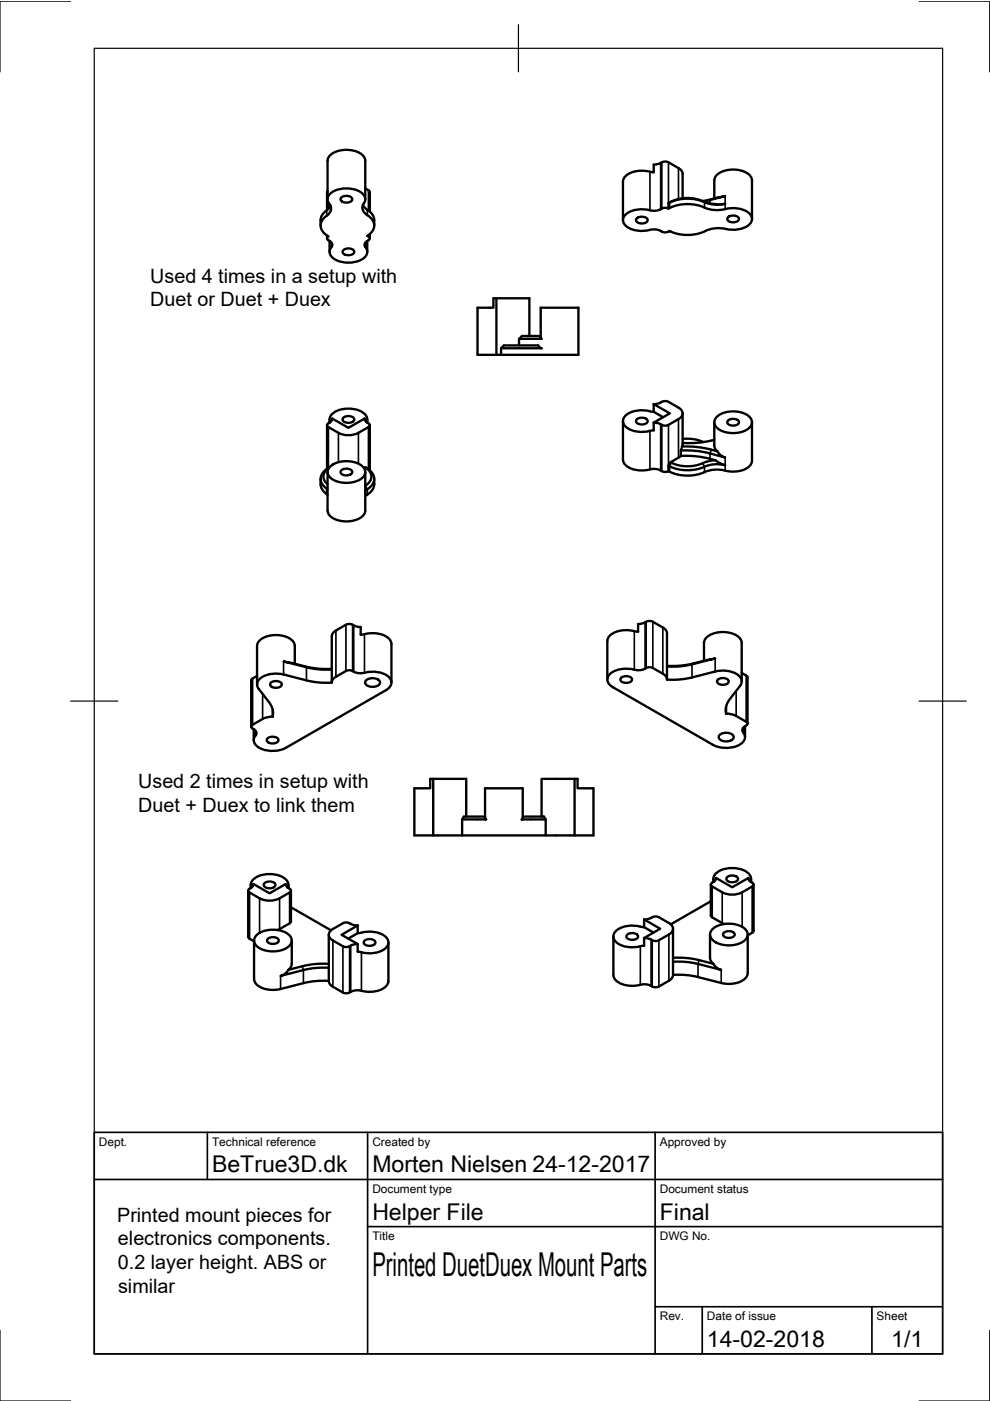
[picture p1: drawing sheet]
<svg xmlns="http://www.w3.org/2000/svg" width="210mm" height="297mm" viewBox="0 0 210 297" stroke-linecap="round" stroke-linejoin="round" font-family="sans-serif">
<!-- layer: Visible -->
<g fill="none" stroke="#000" stroke-width=".5">
<path d="M77.4 39.9l.9 .6 .1 .2v4.2M69.3 49.9v.6M69.5 42.2v-8.1a2.71 2.71 0 0 1 2.4-2.1 5.4 5.4 0 0 1 5.2 1.2l.3 .9v8.1M69.5 40.5l-.2 4M69.9 51.1v2.3M69.9 51.1a.98 .98 0 0 1 .1 1.7 1.88 1.88 0 0 0 1.4 2.4 6 6 0 0 0 6-.7 1.62 1.62 0 0 0-.1-2.4 .89 .89 0 0 1 .6-1M70.1 43.6l-.3 .5a3.4 3.4 0 0 0-1.8 3.7M72.3 42a1.54 1.54 0 0 1 2.4 .2 1.44 1.44 0 0 1-2.5 0zM72.7 53.1a1.54 1.54 0 0 1 2.4 .3 1.44 1.44 0 0 1-2.5 0zM76.9 43.5l.7 .8a3.2 3.2 0 0 1 1.7 3.5M77.9 51.1v2.3M77.9 45.6a1.81 1.81 0 0 1-.5-2.9 1.97 1.97 0 0 0-1.6-2.3 5.9 5.9 0 0 0-5.9 .7 1.69 1.69 0 0 0 .2 2.5 1.66 1.66 0 0 1-.8 2.1 2.42 2.42 0 0 0-1.3 2.4 2.42 2.42 0 0 0 1.6 2l-.2 .2a.55 .55 0 0 0 .5 .8"/>
<path d="M77.9 45.6a2.39 2.39 0 0 1 1.4 2.2 2.39 2.39 0 0 1-1.4 2.2 .54 .54 0 0 1 .5 .6 .54 .54 0 0 1-.5 .5M78.4 49.6v.9M132.5 45.6a5.9 5.9 0 0 1 5.8-.9h.9l1.1-.5a1.57 1.57 0 0 1 1.4 0 9.2 9.2 0 0 1 8.2 0l1.9 .4 1.3-.1a6.2 6.2 0 0 1 5.9 .9 1.7 1.7 0 0 1-.9 2.7 6.8 6.8 0 0 1-4.8 .3h-1.3l-1.3 .2a10.1 10.1 0 0 1-7.8 .8l-.8-.4a2.16 2.16 0 0 1-2.4-.2l-1.4-.1a6.1 6.1 0 0 1-5.8-1 1.48 1.48 0 0 1 0-2.1zM134.9 46.4a1.54 1.54 0 0 1 2.4 .3 1.44 1.44 0 0 1-2.5 0zM141.7 43.1a8 8 0 0 1 8.1-.1l2.4 .3 1.6-.1a7.2 7.2 0 0 1-5.2-.6 9 9 0 0 0-6.9 .5zM141.7 43.1v1.1M144.7 42v-5.1a1.49 1.49 0 0 0-.8-1.3l-2.2-1.2a1.9 1.9 0 0 0-1.9 .3l-1.2 .2v1.6a6.7 6.7 0 0 0-6 .9l-.5 .7v.4v8.2M149 42.6l4.8-1-4.6 1.1M151.4 42.1v-3.9a2.71 2.71 0 0 1 2.5-2.1 5.4 5.4 0 0 1 5.2 1.3l.3 .8v8.2M154.3 46.1a1.54 1.54 0 0 1 2.4 .3 1.44 1.44 0 0 1-2.5 0zM105.2 63.2v12h1v-1.4M106.2 73.8l.2-.1a1.54 1.54 0 0 1 1.7-.5h5a1.56 1.56 0 0 1 1.6 .6h.2z"/>
<path d="M110 71.8h4.9l-.3-.2v-6.4h8v10h-16.4M112.2 71.2v-8h-7.6v2h-3.4v10h4M114.6 71.2h-2.8a1.49 1.49 0 0 0-1.4 .3l-.4 .3v1.4M69.3 90.1v9.3M69.6 99.2a2.43 2.43 0 0 0-1.6 2.2 2.43 2.43 0 0 0 1.4 2.3h.1M69.6 99.2h.1M69.8 99.1a2.06 2.06 0 0 0-.3 3.6M69.8 99.1l-.2 .1M69.9 89.6a.51 .51 0 0 0-.5 .4 .51 .51 0 0 0 .2 .6 6.7 6.7 0 0 0 4.6 1.7 7 7 0 0 0 3.9-1.7l.2-.2a.55 .55 0 0 0-.4-.8M69.9 88.9v.7M70 89.5a1.96 1.96 0 0 1 1.6-2.5 5.6 5.6 0 0 1 6 1.1l.3 .9-.2 .5M70 98.9a5.8 5.8 0 0 1 6.8 0 1.65 1.65 0 0 1-.5 2.8 6 6 0 0 1-6.3-.4 1.53 1.53 0 0 1 0-2.4z"/>
<path d="M70.5 88.7l3.4 2 3.4-2M70.5 88.7v.1M70.5 88.7l-.2 .5-.4 .4M72.3 99.8a1.54 1.54 0 0 1 2.4 .3 1.44 1.44 0 0 1-2.5 0zM72.7 88.7a1.54 1.54 0 0 1 2.4 .2 1.44 1.44 0 0 1-2.5 0zM77.2 99.3l.3-.2 .3 .2a3.3 3.3 0 0 1 1.5 2.3 2.75 2.75 0 0 1-1.4 2.1M77.3 88.7v.1M77.3 88.7l.1 .5 .5 .4M77.5 99.1a2.13 2.13 0 0 1 1.2 2 2.13 2.13 0 0 1-1.3 1.9M77.9 88.9v.7M78.4 90.1v9.6M132.1 89.3v8.1a3.1 3.1 0 0 0 3.1 2.3h2a3.8 3.8 0 0 1 3.4 .3l1.1-.1"/>
<path d="M134.9 89a1.54 1.54 0 0 1 2.4 .3 1.44 1.44 0 0 1-2.5 0zM138.6 85.7l3.4 1.9-3.4 2M138.6 89.6v1.6l-.8 .2M138.6 85.7v1.6l2 1.2M138.6 85.7l.8-.1 .9-.4a1.57 1.57 0 0 1 1.4 0l2.2 1.2a1.29 1.29 0 0 1 .8 1.2 1.29 1.29 0 0 1-.8 1.3l-2.2 1.2a1.89 1.89 0 0 1-1.9-.3l-1.2-.2M138.6 87.3a7.3 7.3 0 0 0-5.6 .5 1.73 1.73 0 0 0-.9 1.8 1.73 1.73 0 0 0 1.4 1.4 6.5 6.5 0 0 0 4.3 .4M141.7 98.7v1.2M144.3 96.7l-2.1 1.3-.5 .7M144.3 95.5a20 20 0 0 1 6.2 .6l3.3 .9-1-.5-.7-.8M144.3 96.7a20.7 20.7 0 0 1 7.4 .9M144.6 94.7l-.3 .8v1.2M144.6 94.7a21.8 21.8 0 0 1 7.5 1"/>
<path d="M144.7 87.6v6.6l-.1 .5M144.7 93.1l2.7 .1 1.7 .5M151.4 89.5v4.9l.2 .7 .5 .6M151.4 93.3a21.4 21.4 0 0 1-6.7 .6M151.7 97.6l2.1 1a7.2 7.2 0 0 0-5.2 .7 9 9 0 0 1-6.9-.5M151.7 97.6l-1.5 .2a10.6 10.6 0 0 1-6.3 .9l-1.7-.7M152 88.3a5.8 5.8 0 0 1 6.8 0 1.65 1.65 0 0 1-.5 2.9 6 6 0 0 1-6.3-.5 1.53 1.53 0 0 1 0-2.4zM154.3 89.3a1.54 1.54 0 0 1 2.4 .2 1.44 1.44 0 0 1-2.5 0zM159.4 89.5v8.2a3 3 0 0 1-3 2.2l-1.4 .1a9.3 9.3 0 0 0-5.1-.1 9.2 9.2 0 0 1-8.2 0M68 101.5a3.1 3.1 0 0 0 1.5 3.4M69.5 100.1v8.1a2.71 2.71 0 0 0 2.4 2.2 5.4 5.4 0 0 0 5.2-1.3l.3-.9v-8.1M77.9 104.9l-.5 .3"/>
<path d="M77.9 103.7l-.5 .4M79.3 101.5a2.97 2.97 0 0 1-1.4 3.4M53.8 154.6v2.3M54.5 143.3l-1.1 .7-.1 .3v9.8M56.6 156.6a1.54 1.54 0 0 1 2.4 .3 1.44 1.44 0 0 1-2.5 0zM57.3 144.8a1.54 1.54 0 0 1 2.5 .3 1.44 1.44 0 0 1-2.5 0zM57.8 150.5v1.4M57.8 151.9l-1.8 .4-2.7 1.6a.55 .55 0 0 0 .5 .7M62.5 140.7v-3.8a2.71 2.71 0 0 0-2.4-2.1 5.4 5.4 0 0 0-5.3 1.2l-.3 .9v8.2M70.3 144.7v-9.8a1.49 1.49 0 0 1 .9-1.2l2.1-1.2a1.9 1.9 0 0 1 2 .3l1.2 .1v1.7a6.7 6.7 0 0 1 6 .8l.4 .7 .1 .4v8.2M70.3 144.7a1.49 1.49 0 0 1 .9-1.2l2.1-1.2a2 2 0 0 1 2.1 .3l1.4 .1a6 6 0 0 1 5.9 1.1 1.67 1.67 0 0 1-.9 2.5l-21.2 12.2a6 6 0 0 1-6.2-.4 1.63 1.63 0 0 1-.1-2.4 .89 .89 0 0 0-.5-1.1M70.3 141.8a17.7 17.7 0 0 1-5.6-.5l-4.6-1.1 6.4 1.6 2.3 .2 1.5-.1"/>
<path d="M70.3 144.7l-1.5 .1-2.3-.2-6.4-1.6a5.5 5.5 0 0 0-5.3 1.3 1.43 1.43 0 0 0 .1 1.7l2.1 2.9a3.6 3.6 0 0 1 .8 3M77.6 144.3a2.08 2.08 0 0 1 3 .3 1.38 1.38 0 0 1-1.8 1 1.22 1.22 0 0 1-1.4-1zM128.8 144.1v-8.2a3.1 3.1 0 0 1 3.1-2.2l1.3-.1 2.1 .3v-1.6l.8-.1 .9-.4a1.56 1.56 0 0 1 1.4 0l2.1 1.2a1.49 1.49 0 0 1 .9 1.3v9.8M131.6 143.8a1.54 1.54 0 0 1 2.4 .3 1.44 1.44 0 0 1-2.5 0zM141.4 144.1l3.9-.2 6.3-1.5a5.5 5.5 0 0 1 5.4 1.2 1.43 1.43 0 0 1-.1 1.8l-2.1 2.8a3.7 3.7 0 0 0-.9 3.1M141.4 141.2a17.8 17.8 0 0 0 5.6-.5l4.6-1.1-6.3 1.6-3.9 .1M141.4 144.1a1.48 1.48 0 0 0-.9-1.2l-2.1-1.3a2 2 0 0 0-2 .3l-1.4 .2a6 6 0 0 0-5.9 1.1 1.67 1.67 0 0 0 .8 2.5l21.2 12.2a6 6 0 0 0 6.3-.4 1.63 1.63 0 0 0 0-2.5 .89 .89 0 0 1 .6-1M149.3 140.1v-3.8a2.71 2.71 0 0 1 2.4-2.1 5.4 5.4 0 0 1 5.2 1.2l.4 .9v8.2M152.1 144.2a1.54 1.54 0 0 1 2.4 .3 1.44 1.44 0 0 1-2.5 0zM152.5 155.9a2.08 2.08 0 0 1 3 .2 1.38 1.38 0 0 1-1.8 1.1 1.22 1.22 0 0 1-1.3-1.1zM153.9 149.9v1.4M153.9 151.3l1.8 .3 2.7 1.6a.55 .55 0 0 1-.4 .8"/>
<path d="M157.3 142.7l1.1 .6 .1 .3v9.8M158 154v2.3M91.8 165.1v12h30v-12M98 173.7h5.1l-.3-.2v-6.4h8v6.4l-.2 .2h5.1M98.8 173.1v-8h-7.6v2h-3.3v10h3.9M102.8 173.1h-3.4a1.14 1.14 0 0 0-1.2 .3l-.2 .3v3.4M110.8 173.1h3.4a1.16 1.16 0 0 1 1.2 .3l.3 .3v3.4M121.8 165.1h-7v8M121.8 165.1h.7v2h3.3v10h-4M52.6 188.8v9.8l.2 .3 1.1 .7M53.2 188.3a.55 .55 0 0 0-.5 .7 10.1 10.1 0 0 0 3.5 1.9 4.8 4.8 0 0 0 3.1-.4l2.3-1.5a.55 .55 0 0 0-.4-.7M53.2 187.6v.7"/>
<path d="M53.3 188.2a1.96 1.96 0 0 1 1.6-2.5 5.6 5.6 0 0 1 6 1.1l.3 .9-.2 .5M53.7 187.4l3.5 2 3.4-2M53.7 187.4v.1M53.7 187.4l-.1 .5-.4 .4M53.9 199.4v8.2a3 3 0 0 0 3 2.2h2l6.9-1.7 2.3-.2 1.6 .1M54.5 198.2a5.8 5.8 0 0 1 6.8 0 1.65 1.65 0 0 1-.6 2.8 6 6 0 0 1-6.2-.4 1.53 1.53 0 0 1 0-2.4zM56 187.3a1.54 1.54 0 0 1 2.4 .3 1.44 1.44 0 0 1-2.5 0zM56.7 199.1a1.54 1.54 0 0 1 2.4 .3 1.44 1.44 0 0 1-2.5 0zM60.6 187.4v.1M60.6 187.4l.1 .5 .5 .4M61.2 187.6v.7M61.7 188.8v6.7l-2.8 1.7"/>
<path d="M61.7 192.4l8.5 4.9M61.9 199.4v4.9a1.72 1.72 0 0 1-.7 1.3M69.7 198.2v9.8M75.8 196.2l-3.4 2 3.4 2M75.8 196.2v1.7M75.8 197.9l-2 1.1M75.8 196.2l-.8-.1-.9-.4a1.56 1.56 0 0 0-1.4 0l-2.1 1.3a1.29 1.29 0 0 0-.9 1.2 1.29 1.29 0 0 0 .9 1.2l2.1 1.2a1.9 1.9 0 0 0 2-.3l1.1-.1M75.8 197.9a7.3 7.3 0 0 1 5.7 .5 1.73 1.73 0 0 1 .8 1.8 1.73 1.73 0 0 1-1.4 1.4 7.8 7.8 0 0 1-5.1 .2v-1.6M77.2 199.5a1.54 1.54 0 0 1 2.4 .3 1.44 1.44 0 0 1-2.5 0zM82.4 199.8v8.2a3.1 3.1 0 0 1-3.2 2.2h-1.9a3.8 3.8 0 0 0-3.5 .4l-1.1-.2-2.1-1.2a1.5 1.5 0 0 1-.9-1.2M130 198.5v8.2a3.1 3.1 0 0 0 3.2 2.3l1.9-.1a3.8 3.8 0 0 1 3.5 .4l1.1-.1 2.1-1.3a1.5 1.5 0 0 0 .9-1.2M132.9 198.3a1.54 1.54 0 0 1 2.4 .2 1.44 1.44 0 0 1-2.5 0z"/>
<path d="M136.6 194.9l3.4 2-3.4 2M136.6 194.9v1.7M136.6 196.6l2 1.1M136.6 194.9h.8l.9-.4a1.57 1.57 0 0 1 1.4 0l2.1 1.2a1.29 1.29 0 0 1 .9 1.2 1.29 1.29 0 0 1-.9 1.2l-2.1 1.3a1.89 1.89 0 0 1-2-.3l-1.1-.2M136.6 196.6a7.3 7.3 0 0 0-5.7 .5 1.73 1.73 0 0 0-.8 1.8 1.73 1.73 0 0 0 1.4 1.4 7.8 7.8 0 0 0 5.1 .2v-1.6M142.7 196.9v9.8M150.5 198.1v4.9a1.72 1.72 0 0 0 .7 1.3M150.7 187.6v6.6l2.8 1.7M150.7 191.1l-8.5 4.9M151.1 196.9a5.8 5.8 0 0 1 6.8 0 1.65 1.65 0 0 1-.5 2.9 6 6 0 0 1-6.3-.5 1.53 1.53 0 0 1 0-2.4zM151.2 187a.51 .51 0 0 0-.4 .4 .51 .51 0 0 0 .2 .6 6.7 6.7 0 0 0 4.6 1.7 7 7 0 0 0 3.9-1.7l.2-.2a.55 .55 0 0 0-.5-.8M151.2 186.3v.7"/>
<path d="M151.4 186.9a1.96 1.96 0 0 1 1.6-2.5 5.6 5.6 0 0 1 6 1.1l.2 1-.1 .4M151.8 186.2l3.4 1.9 3.5-1.9M151.8 186.2h.1M151.8 186.2l-.1 .4-.5 .4M153.4 197.9a1.54 1.54 0 0 1 2.4 .2 1.44 1.44 0 0 1-2.5 0zM154.1 186.1a1.54 1.54 0 0 1 2.4 .2 1.44 1.44 0 0 1-2.5 0zM158.5 198.1v8.2a3 3 0 0 1-3 2.2h-2l-7-1.6-3.8-.2M158.7 186.2l.1 .4 .4 .4M158.7 186.2h.1M159.2 186.3v.7M159.8 187.6v9.8l-.2 .2-1.1 .7M69.7 205.2h-1.6l-2.3 .2-6.3 1.5 .9-.4 .8-.9"/>
<path d="M69.7 204.4a17.7 17.7 0 0 0-5.6 .5l-2.9 .7M142.7 203.1a17.8 17.8 0 0 1 5.5 .5M142.7 203.9l3.8 .2 6.4 1.5-1-.5-.7-.8M148.2 203.6l3 .7"/>
</g>
<!-- layer: Visible Narrow -->
<g fill="none" stroke="#000" stroke-width=".35">
<path d="M137.8 36.4v8.2M140.1 34.6v9.8M140.3 34.4v9.8M141.7 34.4v8.7M143.9 35.6v6.6M69.3 44.6v1.1M69.6 42.9v1.4M70.3 51.4v1M77.5 51.4v1M77.9 44.5v1.1M78.1 40.3v4.3M78.1 49.9v.2"/>
<path d="M142.4 42.7l-.4 .3v1.1M149 42.6l.4 .3v1.1M150.8 42.2l-.3 .2v.7M153.8 41.6v2.7M69.6 90.6v8.6M69.8 99.1l-.4 .2M71.8 91.8v6.2M76 91.8v6.5M77.6 99.2l.5 .3M78.1 90.6v8.9M137.8 91.4v8.1M140.1 89.9v9.9"/>
<path d="M140.3 90.1v9.8M141.7 90.1v8.6M142.4 98.1l-.4 .8v1.1M143.9 88.9v8.1M149 98.2l.4 .8v1.1M150.8 95.3l-.3 .8v1.2M153.8 97v2.8M69.5 103.3l-.2 .3v1.2M77.4 103l.5 .7v1.2M71.2 133.7v9.8M73.3 132.5v9.8M74.8 132.5v9.8"/>
<path d="M75 132.6v9.8M77.3 134.5v8.1M134.5 133.8v8.2M136.8 132v9.8M137 131.8v9.8M138.4 131.8v9.8M140.5 133v9.9M151.6 139.6v2.8M53.6 143.9v9.8M54.2 154.9v1M55.7 147.1v5.3M60.1 140.2v2.8"/>
<path d="M64.7 141.3l.3 .2v2.8M147 140.7l-.3 .2v2.7M156.1 146.5v5.3M157.6 154.3v1M158.2 143.2v9.8M52.9 189.2v9.8M55 190.5v7.3M59.3 190.5v6.5M61.4 189.2v6.6M70.6 199.4v9.8M138 199.2v9.8M138.3 199.4v9.8"/>
<path d="M139.7 199.4v9.8M141.8 198.1v9.8M151 188v6.5M153.1 189.2v6.5M157.4 189.2v7.3M159.5 188v9.8M59.5 206.9v2.8M64.1 204.9l.2 .8v2.7M72.7 200.6v9.8M74.1 200.6v9.8M74.4 200.5v9.8M76.6 201.9v8.2"/>
<path d="M135.8 200.6v8.2M148.2 203.6l-.2 .8v2.8M152.9 205.6v2.8"/>
</g>
<!-- layer: Border -->
<path d="M15 .2h-15v15M20 10.2h179.9v276.8h-179.9zM109.9 5.2v10M194.9 .2h14.9v15M15 148.6h10M194.9 148.6h10M0 282.1v14.9h15M209.8 282.1v14.9h-14.9" fill="none" stroke="#000" stroke-width=".25"/>
<!-- layer: TitleBlock -->
<path d="M20 240.1h179.9v46.9h-179.9zM20 250.1h179.9M44 240.1v10M77.9 240.1v46.9M138.9 240.1v46.9M77.9 260.1h122M138.9 277.1h61M148.9 277.1v9.9M184.9 277.1v9.9" fill="none" stroke="#000" stroke-width=".35"/>
<text font-size="7" x="78.9" y="270.6">Printed DuetDuex Mount Parts</text>
<g font-size="4.9">
<text x="45" y="248.6">BeTrue3D.dk</text>
<text x="78.9" y="248.6">Morten Nielsen 24-12-2017</text>
<text x="78.9" y="258.6">Helper File</text>
<text x="139.9" y="258.6">Final</text>
<text x="149.9" y="285.5">14-02-2018</text>
<text x="189" y="285.6">1/1</text>
</g>
<g font-size="4.2">
<text x="31.9" y="59.9">Used 4 times in a setup with</text>
<text x="31.9" y="64.9">Duet or Duet + Duex</text>
<text x="29.3" y="167.1">Used 2 times in setup with</text>
<text x="29.3" y="172.1">Duet + Duex to link them</text>
<text x="24.8" y="259">Printed mount pieces for</text>
<text x="25" y="269.1">0.2 layer height. ABS or</text>
<text x="25" y="264">electronics components.</text>
<text x="25" y="274.1">similar</text>
</g>
<g font-size="2.5">
<text x="21" y="242.9">Dept.</text>
<text x="45" y="242.9">Technical reference</text>
<text x="78.9" y="242.9">Created by</text>
<text x="139.9" y="242.9">Approved by</text>
<text x="78.9" y="252.9">Document type</text>
<text x="139.9" y="252.9">Document status</text>
<text x="78.9" y="262.9">Title</text>
<text x="139.9" y="262.9">DWG No.</text>
<text x="139.9" y="279.9">Rev.</text>
<text x="149.9" y="279.9">Date of issue</text>
<text x="185.9" y="279.9">Sheet</text>
</g>
</svg>
